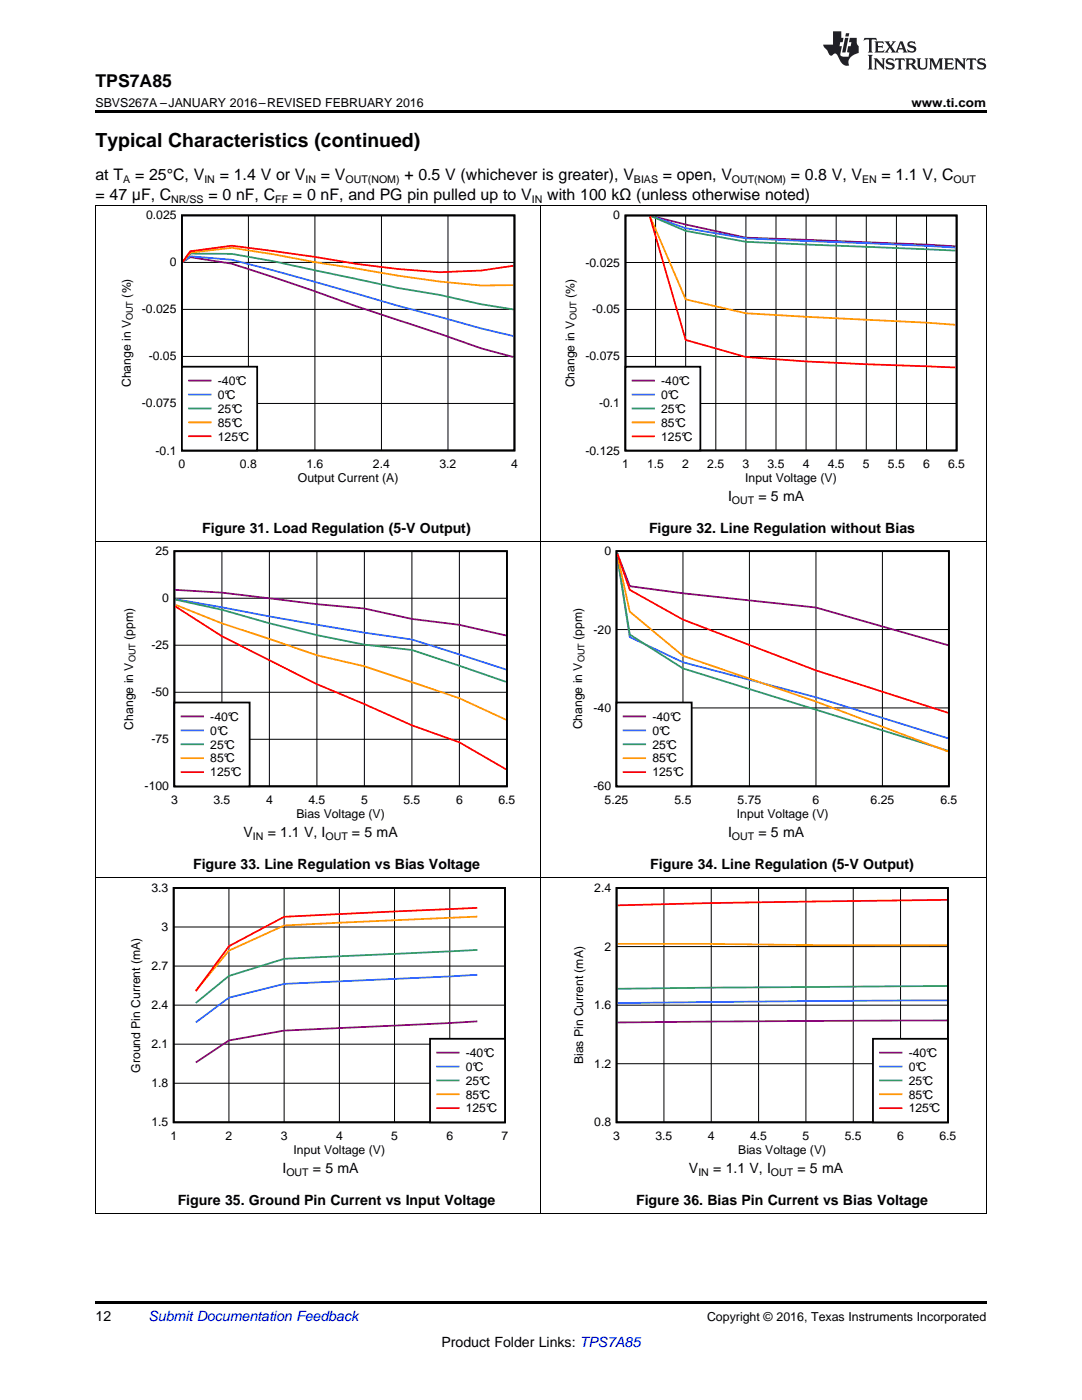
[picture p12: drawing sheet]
<svg xmlns="http://www.w3.org/2000/svg" width="216mm" height="279mm" viewBox="0 0 216 279" stroke-linecap="round" stroke-linejoin="round" font-family="sans-serif">
<path d="M19 259.7h177.8v.5h-177.8z" fill="#000"/>
<path d="M19.1 175.2v67M107.9 175.2v67M196.8 175.2v67M19 242.2h177.8" fill="none" stroke="#000" stroke-width=".2"/>
<path d="M25.6 176.3h75.8v54.6h-75.8z" fill-rule="evenodd" fill="#fff"/>
<path d="M34.7 177.2h66.1v46.8h-66.1z" fill="none" stroke="#000" stroke-width=".35"/>
<path d="M45.7 177.2v46.8M56.7 177.2v46.8M67.7 177.2v46.8M78.7 177.2v46.8M89.7 177.2v46.8M34.7 192.8h66.1M34.7 185h66.1M34.7 216.2h66.1M34.7 208.4h66.1M34.7 200.6h66.1" fill="none" stroke="#000" stroke-width=".2"/>
<path d="M95.3 203.8l-38.6 1.9-11 1.9-6.6 4.4" fill="none" stroke="#800080" stroke-width=".35"/>
<path d="M95.3 194.5l-38.6 1.9-11 2.7-6.6 4.9" fill="none" stroke="#36f" stroke-width=".35"/>
<path d="M95.3 189.6l-38.6 1.8-11 3.4-6.6 5.4" fill="none" stroke="#396" stroke-width=".35"/>
<path d="M95.3 182.9l-38.6 1.8-11 5-6.6 8" fill="none" stroke="#f90" stroke-width=".35"/>
<path d="M95.3 181.2l-38.6 1.8-11 5.8-6.6 9" fill="none" stroke="#f00" stroke-width=".35"/>
<path d="M85.8 207.3h15v16.7h-15z" fill-rule="evenodd" fill="#fff"/>
<path d="M85.8 207.3h15v16.7h-15z" fill="none" stroke="#000" stroke-width=".35"/>
<path d="M87.2 210.1h4.3" fill="none" stroke="#800080" stroke-width=".35"/>
<path d="M87.2 212.8h4.3" fill="none" stroke="#36f" stroke-width=".35"/>
<path d="M87.2 215.6h4.3" fill="none" stroke="#396" stroke-width=".35"/>
<path d="M87.2 218.4h4.3" fill="none" stroke="#f90" stroke-width=".35"/>
<path d="M87.2 221.2h4.3" fill="none" stroke="#f00" stroke-width=".35"/>
<path d="M114 176.3h76.7v54.6h-76.7z" fill-rule="evenodd" fill="#fff"/>
<path d="M123 177.2h66.1v46.8h-66.1z" fill="none" stroke="#000" stroke-width=".35"/>
<path d="M132.5 177.2v46.8M141.9 177.2v46.8M151.4 177.2v46.8M160.8 177.2v46.8M170.3 177.2v46.8M179.7 177.2v46.8M123 188.9h66.1M123 212.3h66.1M123 200.6h66.1" fill="none" stroke="#000" stroke-width=".2"/>
<path d="M189 203.6l-65.8 .5" fill="none" stroke="#800080" stroke-width=".35"/>
<path d="M189 199.6l-65.8 .6" fill="none" stroke="#36f" stroke-width=".35"/>
<path d="M189 196.8l-65.8 .5" fill="none" stroke="#396" stroke-width=".35"/>
<path d="M123.2 188.4l65.8 .2" fill="none" stroke="#f90" stroke-width=".35"/>
<path d="M189 179.6l-47.1 .6-18.7 .5" fill="none" stroke="#f00" stroke-width=".35"/>
<path d="M174.2 207.3h14.9v16.7h-14.9z" fill-rule="evenodd" fill="#fff"/>
<path d="M174.2 207.3h14.9v16.7h-14.9z" fill="none" stroke="#000" stroke-width=".35"/>
<path d="M175.6 210.1h4.3" fill="none" stroke="#800080" stroke-width=".35"/>
<path d="M175.6 212.8h4.3" fill="none" stroke="#36f" stroke-width=".35"/>
<path d="M175.6 215.6h4.3" fill="none" stroke="#396" stroke-width=".35"/>
<path d="M175.6 218.4h4.3" fill="none" stroke="#f90" stroke-width=".35"/>
<path d="M175.6 221.2h4.3" fill="none" stroke="#f00" stroke-width=".35"/>
<path d="M19.1 108.2v67M107.9 108.2v67M196.8 108.2v67M19 175.1h177.8" fill="none" stroke="#000" stroke-width=".2"/>
<path d="M24.3 109.1h78.4v54.7h-78.4z" fill-rule="evenodd" fill="#fff"/>
<path d="M34.8 110h66.3v46.9h-66.3z" fill="none" stroke="#000" stroke-width=".35"/>
<path d="M34.8 119.4h66.4M44.3 110v46.9M53.8 110v46.9M63.2 110v46.9M72.7 110v46.9M82.2 110v46.9M91.7 110v46.9M34.8 138.2h66.4M34.8 128.8h66.4M34.8 147.5h66.4" fill="none" stroke="#000" stroke-width=".2"/>
<path d="M35 117.7l9.3 .6 18.9 2.3 9.5 .8 9.5 2.1 9.5 1.2 9.3 2.1" fill="none" stroke="#800080" stroke-width=".35"/>
<path d="M35 119.6l9.3 1.6a693.1 693.1 0 0 0 37.9 6.4l18.8 6" fill="none" stroke="#36f" stroke-width=".35"/>
<path d="M35 119.7l9.3 2 9.5 2.7 9.4 2.3 9.5 1.9 9.5 1.1 18.8 6.4" fill="none" stroke="#396" stroke-width=".35"/>
<path d="M35 120.7l9.3 3.7 18.9 6.4 9.5 2.2 19 6.3 9.3 4.3" fill="none" stroke="#f90" stroke-width=".35"/>
<path d="M35 121l9.3 6 18.9 9.5 9.5 4 9.5 4.3 9.5 3.3 9.3 5.4" fill="none" stroke="#f00" stroke-width=".35"/>
<path d="M34.8 140.2h15v16.7h-15z" fill-rule="evenodd" fill="#fff"/>
<path d="M34.8 140.2h15v16.7h-15z" fill="none" stroke="#000" stroke-width=".35"/>
<path d="M36.2 143h4.3" fill="none" stroke="#800080" stroke-width=".35"/>
<path d="M36.2 145.8h4.3" fill="none" stroke="#36f" stroke-width=".35"/>
<path d="M36.2 148.5h4.3" fill="none" stroke="#396" stroke-width=".35"/>
<path d="M36.2 151.3h4.3" fill="none" stroke="#f90" stroke-width=".35"/>
<path d="M36.2 154.1h4.3" fill="none" stroke="#f00" stroke-width=".35"/>
<path d="M113.8 109h77.1v54.8h-77.1z" fill-rule="evenodd" fill="#fff"/>
<path d="M123 110h66.3v46.9h-66.3z" fill="none" stroke="#000" stroke-width=".35"/>
<path d="M136.3 110v46.9M149.5 110v46.9M162.8 110v46.9M176.1 110v46.9M123 125.6h66.3M123 141.3h66.3" fill="none" stroke="#000" stroke-width=".2"/>
<path d="M123.2 110.4l2.5 6.6 10.6 1.4 26.5 2.8 26.4 7.6" fill="none" stroke="#800080" stroke-width=".35"/>
<path d="M123.2 111.1l2.5 16 10.6 5.1 26.5 7 26.4 8.1" fill="none" stroke="#36f" stroke-width=".35"/>
<path d="M123.2 111l2.5 15.6 10.6 6.8 52.9 16.4" fill="none" stroke="#396" stroke-width=".35"/>
<path d="M123.2 110.8l2.5 11.3 10.6 8.8 26.5 9.1 26.4 10" fill="none" stroke="#f90" stroke-width=".35"/>
<path d="M123.2 110.5l2.5 7.2 10.6 6 26.5 10.1 26.4 8.4" fill="none" stroke="#f00" stroke-width=".35"/>
<path d="M123 140.2h15v16.7h-15z" fill-rule="evenodd" fill="#fff"/>
<path d="M123 140.2h15v16.7h-15z" fill="none" stroke="#000" stroke-width=".35"/>
<path d="M124.4 143h4.3" fill="none" stroke="#800080" stroke-width=".35"/>
<path d="M124.4 145.8h4.3" fill="none" stroke="#36f" stroke-width=".35"/>
<path d="M124.4 148.5h4.3" fill="none" stroke="#396" stroke-width=".35"/>
<path d="M124.4 151.3h4.3" fill="none" stroke="#f90" stroke-width=".35"/>
<path d="M124.4 154.1h4.3" fill="none" stroke="#f00" stroke-width=".35"/>
<path d="M19.1 41.1v67.1M107.9 41.1v67.1M196.8 41.1v67.1M19 108.1h177.8" fill="none" stroke="#000" stroke-width=".2"/>
<path d="M23.7 42h79.6v54.8h-79.6z" fill-rule="evenodd" fill="#fff"/>
<path d="M36.3 43h66.4v46.9h-66.4z" fill="none" stroke="#000" stroke-width=".35"/>
<path d="M36.3 52.4h66.4M49.6 43v46.9M62.8 43v46.9M76.1 43v46.9M89.4 43v46.9M36.3 71.1h66.4M36.3 61.7h66.4M36.3 80.5h66.4" fill="none" stroke="#000" stroke-width=".2"/>
<path d="M36.5 52.3l1.5-1 8.3 1.3 8.2 2.7 16.6 5.8 16.6 5.5 8.3 2.9 6.5 1.8" fill="none" stroke="#800080" stroke-width=".35"/>
<path d="M36.5 52.3l1.5-1.2 8.3 .7a845.4 845.4 0 0 1 33.1 9.2l16.6 4.6 6.5 1.5" fill="none" stroke="#36f" stroke-width=".35"/>
<path d="M36.5 52.3l1.5-1.7 8.3 .1 8.2 1.4 24.9 5.4 8.3 1.4 8.3 1.8 6.5 1.1" fill="none" stroke="#396" stroke-width=".35"/>
<path d="M36.5 52.3l1.5-1.9 8.3-.9 33.1 5.5 8.3 1.2 8.3 .8 6.5-.1" fill="none" stroke="#f90" stroke-width=".35"/>
<path d="M36.5 52.2l1.5-2.1 8.3-1.1 16.5 2.3 8.3 1.4 8.3 1 8.3 .6 8.3-.3 6.5-1" fill="none" stroke="#f00" stroke-width=".35"/>
<path d="M36.3 73.2h15v16.7h-15z" fill-rule="evenodd" fill="#fff"/>
<path d="M36.3 73.2h15v16.7h-15z" fill="none" stroke="#000" stroke-width=".35"/>
<path d="M37.7 76h4.3" fill="none" stroke="#800080" stroke-width=".35"/>
<path d="M37.7 78.7h4.3" fill="none" stroke="#36f" stroke-width=".35"/>
<path d="M37.7 81.5h4.3" fill="none" stroke="#396" stroke-width=".35"/>
<path d="M37.7 84.3h4.3" fill="none" stroke="#f90" stroke-width=".35"/>
<path d="M37.7 87.1h4.3" fill="none" stroke="#f00" stroke-width=".35"/>
<path d="M112.3 42.1h80.2v54.7h-80.2z" fill-rule="evenodd" fill="#fff"/>
<path d="M124.8 43h66.1v46.9h-66.1z" fill="none" stroke="#000" stroke-width=".35"/>
<g fill="none" stroke="#000" stroke-width=".2">
<path d="M124.8 52.4h66.1M130.8 43v46.9M136.8 43v46.9M142.8 43v46.9M148.8 43v46.9M154.8 43v46.9M160.8 43v46.9M166.8 43v46.9M172.9 43v46.9M178.9 43v46.9M184.9 43v46.9M124.8 71.1h66.1"/>
<path d="M124.8 61.8h66.1M124.8 80.5h66.1"/>
</g>
<path d="M130.3 43.2l6.5 1.6 12 2.6 36.1 1.4 5.8 .4" fill="none" stroke="#800080" stroke-width=".35"/>
<path d="M130.1 43.2l6.7 2.3 12 2.1 41.9 1.8" fill="none" stroke="#36f" stroke-width=".35"/>
<path d="M130 43.2l6.8 2.9 12 2.2 41.9 1.7" fill="none" stroke="#396" stroke-width=".35"/>
<path d="M129.7 43.2l7.1 16.6 12 2.7 36.1 1.9 5.8 .4" fill="none" stroke="#f90" stroke-width=".35"/>
<path d="M129.7 43.2l7.1 24.6 12 3.4a901.8 901.8 0 0 0 41.9 2.1" fill="none" stroke="#f00" stroke-width=".35"/>
<path d="M124.8 73.2h15v16.7h-15z" fill-rule="evenodd" fill="#fff"/>
<path d="M124.8 73.2h15v16.7h-15z" fill="none" stroke="#000" stroke-width=".35"/>
<path d="M126.2 76h4.3" fill="none" stroke="#800080" stroke-width=".35"/>
<path d="M126.2 78.7h4.3" fill="none" stroke="#36f" stroke-width=".35"/>
<path d="M126.2 81.5h4.3" fill="none" stroke="#396" stroke-width=".35"/>
<path d="M126.2 84.3h4.3" fill="none" stroke="#f90" stroke-width=".35"/>
<path d="M126.2 87.1h4.3" fill="none" stroke="#f00" stroke-width=".35"/>
<path d="M19 41.1h177.8" fill="none" stroke="#000" stroke-width=".2"/>
<path d="M19 22h177.8v.5h-177.8z" fill="#000"/>
<g fill="#231f20">
<path d="M172.5 7.6l-.1 .5 .4-.2h.6v.1v2.1l-.2 .4h.9l-.2-.4v-2.1l.1-.1h.5l.5 .2-.2-.5zM174.5 8.3l.2 .3v1.5l-.2 .4h1.8l.2-.6a1.04 1.04 0 0 1-1.3 .2v-.7h.6l.3 .2v-.6l-.3 .2h-.6v-.6l.8-.1 .4 .3-.2-.5zM176.5 8.3l.9 1.1-.9 1.1h.8l-.2-.2 .4-.7 .5 .7-.2 .2h1.5l-.2-.2 .2-.4h.9l.1 .4-.2 .2h1l-.3-.3-.7-1.9h-.5l-.9 2-.8-1 .9-1h-.8l.1 .3-.4 .5-.3-.6 .1-.2zM179.7 8.6l.4 1h-.7zM181.3 8.4a.63 .63 0 0 0-.2 .7 .63 .63 0 0 0 .6 .4l.6 .2 .1 .2a.75 .75 0 0 1-.7 .4 .75 .75 0 0 1-.6-.5l.1 .7 .1-.1a1.11 1.11 0 0 0 1.5-.6 1.13 1.13 0 0 0-1.2-.8l-.1-.4a1.04 1.04 0 0 1 1.2 .2l-.2-.5-.2 .1-.4-.2zM173.2 10.9l.2 .4v2.2l-.2 .4h1l-.3-.4v-2.2l.3-.4zM174.3 11.6l.3 .4v1.5l-.3 .4h.8l-.2-.4v-1.3l1.5 1.7v-1.9l.2-.4h-.7l.2 .4v.9l-1.1-1.3zM177 11.8a.62 .62 0 0 0-.2 .7 .62 .62 0 0 0 .6 .4l.6 .1 .1 .3a.76 .76 0 0 1-.7 .3 .76 .76 0 0 1-.7-.4l.2 .7 .1-.1a1.11 1.11 0 0 0 1.5-.6 1.13 1.13 0 0 0-1.2-.8l-.1-.4a1.04 1.04 0 0 1 1.2 .2l-.2-.6-.2 .1-.5-.1zM178.7 11.6l-.2 .6a.61 .61 0 0 1 .8-.3v1.6l-.2 .4h.9l-.2-.4v-1.6a.63 .63 0 0 1 .7 .3l-.1-.6zM180.6 11.6l.3 .4v1.5l-.3 .4h1l-.2-.2-.1-.8 .6 .2a.76 .76 0 0 0 1.2 .7l-1-1a.58 .58 0 0 0 .6-.5 .58 .58 0 0 0-.5-.6zM181.4 11.9h.1a.45 .45 0 0 1 .5 .1 .45 .45 0 0 1 .1 .5l-.8 .2zM182.9 11.6l.2 .2a2.17 2.17 0 0 0 .3 1.9 .99 .99 0 0 0 1.6-.6v-1.1l.2-.4h-.7l.2 .2a1.92 1.92 0 0 1-.2 1.8 .6 .6 0 0 1-.9-.5v-1.1l.2-.4zM185.4 11.6l.2 .4v1.5l-.2 .4h.7l-.2-.4v-1.4l.8 1.8 .8-1.8v1.4l-.2 .4h.9l-.2-.4v-1.5l.2-.4h-.8l-.6 1.5-.6-1.5zM188.4 11.6l.2 .4v1.5l-.2 .4h1.8l.1-.6a1.04 1.04 0 0 1-1.2 .1v-.6h.5l.4 .2v-.6l-.4 .2h-.5v-.7h.8l.3 .3-.1-.6zM190.5 11.6l.2 .4v1.5l-.2 .4h.7l-.2-.4v-1.3l1.5 1.7v-1.9l.2-.4h-.7l.2 .4v.9l-1.1-1.3zM192.9 11.6l-.1 .6a.61 .61 0 0 1 .7-.3l.1 1.6-.3 .4h1l-.3-.4 .1-1.6a.63 .63 0 0 1 .7 .3l-.1-.6zM195.2 11.8a.62 .62 0 0 0-.2 .7 .62 .62 0 0 0 .6 .4l.6 .1 .1 .3a.76 .76 0 0 1-.7 .3 .76 .76 0 0 1-.6-.4l.1 .7 .1-.1a1.11 1.11 0 0 0 1.6-.6 1.13 1.13 0 0 0-1.3-.8l-.1-.4a1.04 1.04 0 0 1 1.2 .2l-.1-.6-.2 .1-.5-.1z"/>
<path d="M166.2 6.3v2.6h-1.9v.4l.8 .9a.91 .91 0 0 0 1 .8 .56 .56 0 0 1 .5-.3 .56 .56 0 0 1 .5 .3l.4 .8a1.53 1.53 0 0 0 1.9 1.2 1.54 1.54 0 0 1 1-2.1l.9-.3v-1.4a1.52 1.52 0 0 1-.4-1.6h-1.3l-.2 .8h.5l-.2 .8h-.5l-.1 1v.2l.4 .1-.2 .8a1.93 1.93 0 0 1-1.6-.3l.3-1.8h-.5l.2-.8h.4l.2-.8h-.4v-1.3zM168.6 7.6l-.6 2.9h.7l.6-2.9zM168.8 6.6l-.1 .7h.6l.2-.7z"/>
</g>
<text font-size="3.9" x="19" y="29.3">Typical Characteristics (continued)</text>
<text font-size="3.5" x="19" y="17.3">TPS7A85</text>
<g font-size="3.2">
<text x="19" y="36">at T</text>
<text x="27" y="36">= 25°C, V</text>
<text x="43.9" y="36">= 1.4 V or V</text>
<text x="64" y="36">= V</text>
<text x="80.7" y="36">+ 0.5 V (whichever is greater), V</text>
<text x="132.3" y="36">= open, V</text>
<text x="157.8" y="36">= 0.8 V, V</text>
<text x="175.9" y="36">= 1.1 V, C</text>
<text x="19" y="39.9">= 47 μF, C</text>
<text x="41.6" y="39.9">= 0 nF, C</text>
<text x="58.5" y="39.9">= 0 nF, and PG pin pulled up to V</text>
<text x="109.2" y="39.9">with 100 kΩ (unless otherwise noted)</text>
</g>
<g font-size="2.8">
<text x="145.3" y="100">I</text>
<text x="151.3" y="100">= 5 mA</text>
<text x="40.4" y="106.4">Figure 31. Load Regulation (5-V Output)</text>
<text x="129.5" y="106.4">Figure 32. Line Regulation without Bias</text>
<text x="48.6" y="167.1">V</text>
<text x="53.4" y="167.1">= 1.1 V, I</text>
<text x="70.2" y="167.1">= 5 mA</text>
<text x="145.3" y="167.1">I</text>
<text x="151.3" y="167.1">= 5 mA</text>
<text x="38.5" y="173.4">Figure 33. Line Regulation vs Bias Voltage</text>
<text x="129.8" y="173.4">Figure 34. Line Regulation (5-V Output)</text>
<text x="56.4" y="234.1">I</text>
<text x="62.4" y="234.1">= 5 mA</text>
<text x="137.5" y="234.1">V</text>
<text x="142.3" y="234.1">= 1.1 V, I</text>
<text x="159.1" y="234.1">= 5 mA</text>
<text x="35.5" y="240.5">Figure 35. Ground Pin Current vs Input Voltage</text>
<text x="126.9" y="240.5">Figure 36. Bias Pin Current vs Bias Voltage</text>
<text x="19" y="263.6">12</text>
<text x="88.1" y="268.9">Product Folder Links: TPS7A85</text>
</g>
<text font-size="2.8" fill="#0000c8" x="29.6" y="263.6">Submit Documentation Feedback</text>
<g font-size="2.5">
<text x="19" y="21.4">SBVS267A –JANUARY 2016–REVISED FEBRUARY 2016</text>
<text x="181.9" y="21.4">www.ti.com</text>
<text x="141.1" y="263.6">Copyright © 2016, Texas Instruments Incorporated</text>
</g>
<g font-size="2.4">
<text x="29.1" y="43.8">0.025</text>
<text x="122.4" y="43.8">0</text>
<text x="33.9" y="53.2">0</text>
<text x="116.8" y="53.2">-0.025</text>
<text x="26.1" y="59.4" transform="rotate(-90 26.1 59.4)">(%)</text>
<text x="114.6" y="59.4" transform="rotate(-90 114.6 59.4)">(%)</text>
<text x="28.3" y="62.5">-0.025</text>
<text x="118.2" y="62.6">-0.05</text>
<text x="29.7" y="71.9">-0.05</text>
<text x="116.8" y="71.9">-0.075</text>
<text x="26.1" y="77.3" transform="rotate(-90 26.1 77.3)">Change in V</text>
<text x="43.5" y="76.8">-40°C</text>
<text x="114.6" y="77.3" transform="rotate(-90 114.6 77.3)">Change in V</text>
<text x="131.9" y="76.8">-40°C</text>
<text x="28.3" y="81.3">-0.075</text>
<text x="43.5" y="79.6">0°C</text>
<text x="43.5" y="82.4">25°C</text>
<text x="119.5" y="81.3">-0.1</text>
<text x="131.9" y="79.6">0°C</text>
<text x="131.9" y="82.4">25°C</text>
<text x="43.5" y="85.1">85°C</text>
<text x="43.5" y="87.9">125°C</text>
<text x="131.9" y="85.1">85°C</text>
<text x="131.9" y="87.9">125°C</text>
<text x="31" y="90.7">-0.1</text>
<text x="35.6" y="93.5">0</text>
<text x="47.9" y="93.5">0.8</text>
<text x="61.1" y="93.5">1.6</text>
<text x="74.4" y="93.5">2.4</text>
<text x="87.7" y="93.5">3.2</text>
<text x="102" y="93.5">4</text>
<text x="116.8" y="90.7">-0.125</text>
<text x="124.1" y="93.5">1</text>
<text x="129.1" y="93.5">1.5</text>
<text x="136.1" y="93.5">2</text>
<text x="141.1" y="93.5">2.5</text>
<text x="148.2" y="93.5">3</text>
<text x="153.2" y="93.5">3.5</text>
<text x="160.2" y="93.5">4</text>
<text x="165.2" y="93.5">4.5</text>
<text x="172.2" y="93.5">5</text>
<text x="177.2" y="93.5">5.5</text>
<text x="184.2" y="93.5">6</text>
<text x="189.2" y="93.5">6.5</text>
<text x="59.4" y="96.3">Output Current (A)</text>
<text x="148.7" y="96.3">Input Voltage (V)</text>
<text x="31" y="110.8">25</text>
<text x="120.6" y="110.8">0</text>
<text x="32.4" y="120.2">0</text>
<text x="26.6" y="127.7" transform="rotate(-90 26.6 127.7)">(ppm)</text>
<text x="30.2" y="129.6">-25</text>
<text x="116.2" y="127.7" transform="rotate(-90 116.2 127.7)">(ppm)</text>
<text x="118.4" y="126.4">-20</text>
<text x="30.2" y="139">-50</text>
<text x="42" y="143.8">-40°C</text>
<text x="118.4" y="142.1">-40</text>
<text x="130.2" y="143.8">-40°C</text>
<text x="26.6" y="145.6" transform="rotate(-90 26.6 145.6)">Change in V</text>
<text x="30.2" y="148.3">-75</text>
<text x="42" y="146.6">0°C</text>
<text x="42" y="149.4">25°C</text>
<text x="116.2" y="145.6" transform="rotate(-90 116.2 145.6)">Change in V</text>
<text x="130.2" y="146.6">0°C</text>
<text x="130.2" y="149.4">25°C</text>
<text x="42" y="152.2">85°C</text>
<text x="42" y="155">125°C</text>
<text x="130.2" y="152.2">85°C</text>
<text x="130.2" y="155">125°C</text>
<text x="28.9" y="157.7">-100</text>
<text x="34.1" y="160.5">3</text>
<text x="42.6" y="160.5">3.5</text>
<text x="53.1" y="160.5">4</text>
<text x="61.5" y="160.5">4.5</text>
<text x="72" y="160.5">5</text>
<text x="80.5" y="160.5">5.5</text>
<text x="91" y="160.5">6</text>
<text x="99.5" y="160.5">6.5</text>
<text x="118.4" y="157.7">-60</text>
<text x="120.6" y="160.5">5.25</text>
<text x="134.6" y="160.5">5.5</text>
<text x="147.2" y="160.5">5.75</text>
<text x="162.1" y="160.5">6</text>
<text x="173.7" y="160.5">6.25</text>
<text x="187.6" y="160.5">6.5</text>
<text x="59.2" y="163.3">Bias Voltage (V)</text>
<text x="147" y="163.3">Input Voltage (V)</text>
<text x="30.2" y="178">3.3</text>
<text x="118.6" y="178">2.4</text>
<text x="32.2" y="185.8">3</text>
<text x="120.6" y="189.7">2</text>
<text x="30.2" y="193.6">2.7</text>
<text x="30.2" y="201.4">2.4</text>
<text x="118.6" y="201.4">1.6</text>
<text x="30.2" y="209.2">2.1</text>
<text x="28" y="214.1" transform="rotate(-90 28 214.1)">Ground Pin Current (mA)</text>
<text x="92.9" y="210.9">-40°C</text>
<text x="92.9" y="213.7">0°C</text>
<text x="116.3" y="212.4" transform="rotate(-90 116.3 212.4)">Bias Pin Current (mA)</text>
<text x="118.6" y="213.1">1.2</text>
<text x="181.3" y="210.9">-40°C</text>
<text x="181.3" y="213.7">0°C</text>
<text x="30.2" y="217">1.8</text>
<text x="92.9" y="216.5">25°C</text>
<text x="92.9" y="219.2">85°C</text>
<text x="181.3" y="216.5">25°C</text>
<text x="181.3" y="219.2">85°C</text>
<text x="30.2" y="224.8">1.5</text>
<text x="34" y="227.5">1</text>
<text x="45" y="227.5">2</text>
<text x="56" y="227.5">3</text>
<text x="67.1" y="227.5">4</text>
<text x="78.1" y="227.5">5</text>
<text x="89.1" y="227.5">6</text>
<text x="92.9" y="222">125°C</text>
<text x="100.1" y="227.5">7</text>
<text x="118.6" y="224.8">0.8</text>
<text x="122.4" y="227.5">3</text>
<text x="130.8" y="227.5">3.5</text>
<text x="141.3" y="227.5">4</text>
<text x="149.7" y="227.5">4.5</text>
<text x="160.1" y="227.5">5</text>
<text x="168.6" y="227.5">5.5</text>
<text x="179" y="227.5">6</text>
<text x="181.3" y="222">125°C</text>
<text x="187.5" y="227.5">6.5</text>
<text x="58.6" y="230.3">Input Voltage (V)</text>
<text x="147.3" y="230.3">Bias Voltage (V)</text>
</g>
<g font-size="2.1">
<text x="24.6" y="36.6">A</text>
<text x="34.2" y="40.5">NR/SS</text>
<text x="40.8" y="36.6">IN</text>
<text x="54.9" y="40.5">FF</text>
<text x="61" y="36.6">IN</text>
<text x="68.9" y="36.6">OUT(NOM)</text>
<text x="106.1" y="40.5">IN</text>
<text x="126.5" y="36.6">BIAS</text>
<text x="146" y="36.6">OUT(NOM)</text>
<text x="172" y="36.6">EN</text>
<text x="190.3" y="36.6">OUT</text>
<text x="146" y="100.6">OUT</text>
<text x="50.4" y="167.6">IN</text>
<text x="64.9" y="167.6">OUT</text>
<text x="146" y="167.6">OUT</text>
<text x="57.1" y="234.7">OUT</text>
<text x="139.3" y="234.7">IN</text>
<text x="153.8" y="234.7">OUT</text>
</g>
<g font-size="1.8">
<text x="26.5" y="63.9" transform="rotate(-90 26.5 63.9)">OUT</text>
<text x="115" y="63.9" transform="rotate(-90 115 63.9)">OUT</text>
<text x="27" y="132.2" transform="rotate(-90 27 132.2)">OUT</text>
<text x="116.6" y="132.2" transform="rotate(-90 116.6 132.2)">OUT</text>
</g>
</svg>
